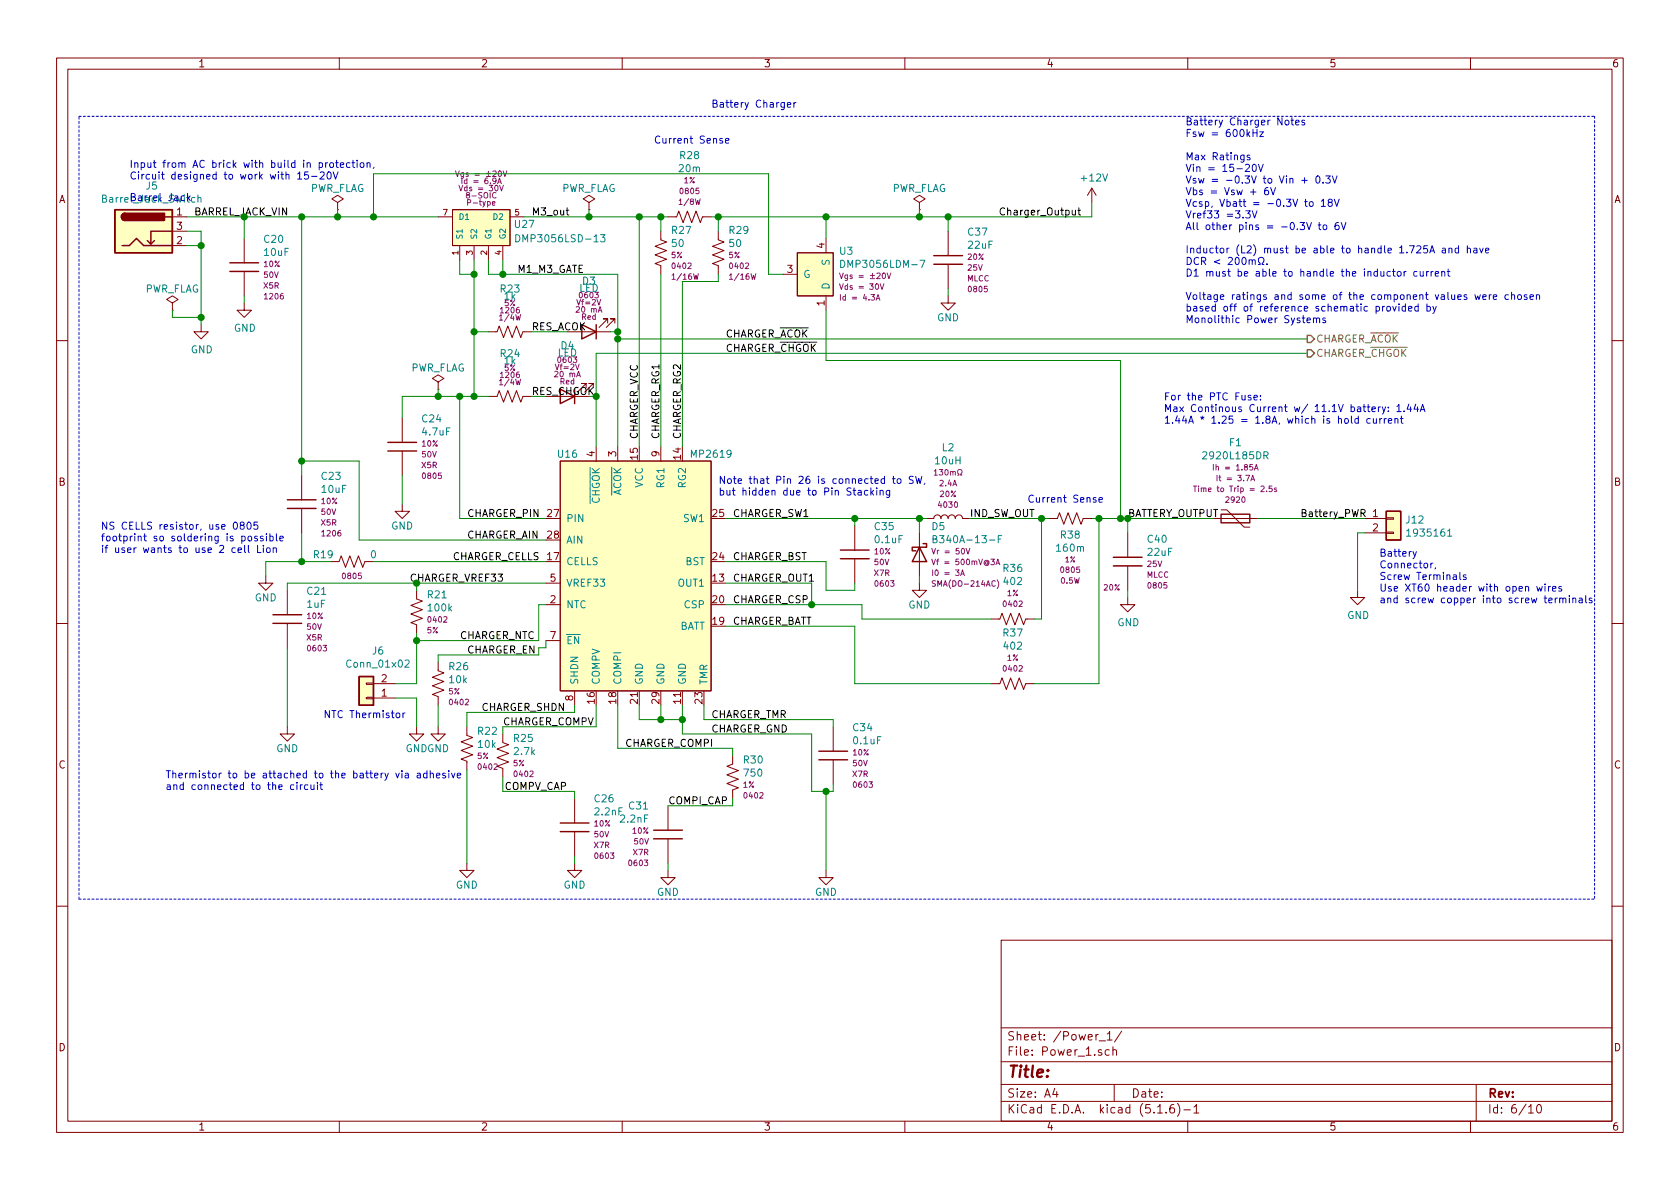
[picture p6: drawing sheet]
<svg xmlns="http://www.w3.org/2000/svg" width="297mm" height="210mm" viewBox="0 0 297 210" stroke-linecap="round" stroke-linejoin="round" font-family="sans-serif">
<g fill="none" stroke="#840000" stroke-width=".18">
<path d="M10 10.3h277v189.9h-277zM12 12.2h273v186.1h-273zM60 10.3v1.9M110 10.3v1.9M160 10.3v1.9M210 10.3v1.9M260 10.3v1.9M30.5 38.3h2.5M59.7 35.8l1-.6-1-.7-1 .7 1 .6v1.3M59.7 37.1h.1M77.5 38.3h2.5M80 37.1h10.2v6.3h-10.2z"/>
<path d="M90.2 38.3h2.5M104.1 35.8l1.1-.6-1.1-.7-1 .7 1 .6v1.3M104.1 37.1h.1M118.1 38.3h1.5l.4-1 .8 2.1 .7-2.1 .8 2.1 .8-2.1 .7 2.1 .4-1.1h1.5M162.6 35.8l1-.6-1-.7-1.1 .7 1.1 .6v1.3M162.6 37.1h.1M193 33.3l-.7 1.2M193 33.3v2.5M193 33.3l.8 1.2M30.5 53.6l1-.6-1-.7-1 .7 1 .6v1.3M30.5 54.9h.1M30.5 43.4h2.5"/>
<path d="M30.5 40.9h2.5M35.6 57.4v1.3h1.2l-1.2 1.2-1.3-1.2h1.3M43.2 53.6v1.3h1.2l-1.2 1.2-1.3-1.2h1.3M43.2 42.2v4.3M43.2 48v4.3M81.3 43.4v2.6M83.8 43.4v2.6M86.4 58.7h1.5l.4-1 .7 2 .8-2 .8 2 .7-2 .8 2 .4-1h1.5M86.4 43.4v2.6M88.9 43.4v2.6M102.9 58.7h5M107.4 57.1v-.7h-.7h.7l-1.5 1.5"/>
<path d="M108.7 57.1v-.7h-.8h.8l-1.5 1.5M116.8 40.9v1.5l1.1 .4-2.1 .8 2.1 .7-2.1 .8 2.1 .7-2.1 .8 1 .4v1.5M127 40.9v1.5l1 .4-2 .8 2 .7-2 .8 2 .7-2 .8 1 .4v1.5M138.4 48.5h2.6M141 44.7h6.3v7.6h-6.3zM146 42.2v2.5M146 52.3v2.6M167.6 52.3v1.3h1.3l-1.3 1.3-1.2-1.3h1.2M167.6 40.9v4.3M167.6 46.7v4.3M10 60.2h2M71.1 73.9v4.3"/>
<path d="M71.1 79.8v4.3M77.5 67.6l1-.7-1-.6-1 .6 1 .7v1.2M77.5 68.8h.1M86.4 70.1h1.5l.4-1 .7 2 .8-2 .8 2 .7-2 .8 2 .4-1h1.5M103.6 68.6v-.8h-.7h.7l-1.5 1.5M104.9 68.6v-.8h-.8h.8l-1.5 1.5M105.4 79v2.5M109.2 79v2.5M116.8 79v2.5M285 60.2h2M53.3 84.1v4.3M53.3 89.9v4.3"/>
<path d="M58.4 99.3h1.5l.4-1 .8 2 .7-2 .8 2 .8-2 .7 2 .4-1h1.5M71.1 89.1v1.3h1.3l-1.3 1.3-1.3-1.3h1.3M99.1 81.5h26.6v40.7h-26.6zM151.1 93v4.3M151.1 98.8v4.3M162.6 94.2v7.6M163.8 91.7h1.3a.63 .63 0 0 1 .6-.6 .63 .63 0 0 1 .7 .6 .63 .63 0 0 1 .6-.6 .63 .63 0 0 1 .6 .6 .63 .63 0 0 1 .7-.6 .63 .63 0 0 1 .6 .6 .63 .63 0 0 1 .6-.6 .63 .63 0 0 1 .7 .6h1.2M185.4 91.7h1.5l.4-1 .8 2 .7-2 .8 2 .8-2 .7 2 .4-1h1.5M199.4 94.2v4.3M215.9 90.2h1l3.1 3h1M215.9 91.7h6.3M241.3 91.7h3.8"/>
<path d="M241.3 94.2h3.8M245.1 94.1h1.3v.3h-1.3zM245.1 91.6h1.3v.2h-1.3zM10 110.3h2M47 101.8v1.3h1.3l-1.3 1.3-1.3-1.3h1.3M50.8 104.4v4.3M50.8 110.2v4.3M73.7 104.4v1.5l1 .4-2.1 .8 2.1 .7-2.1 .8 2.1 .7-2.1 .8 1.1 .4v1.5M77.5 117.1v1.5l1 .4-2 .8 2 .7-2 .8 2 .7-2 .8 1 .4v1.5M96.5 106.9h2.6M96.5 103.1h2.6M96.5 113.3h2.6"/>
<path d="M162.6 103.1v1.3h1.2l-1.2 1.3-1.3-1.3h1.3M175.3 109.5h1.5l.4-1 .7 2 .8-2 .8 2 .7-2 .8 2 .4-1h1.5M199.4 105.7v1.2h1.3l-1.3 1.3-1.3-1.3h1.3M199.4 100.1v4.3M240 104.4v1.3h1.3l-1.3 1.2-1.2-1.2h1.2M285 110.3h2M50.8 128.5v1.3h1.3l-1.3 1.3-1.3-1.3h1.3M64.8 120.8h1.2v.2h-1.2zM64.8 123.3h1.2v.3h-1.2zM66 120.9h3.8M66 123.4h3.8M73.7 128.5v1.3h1.2l-1.2 1.3-1.3-1.3h1.3"/>
<path d="M77.5 128.5v1.3h1.2l-1.2 1.3-1.3-1.3h1.3M82.5 128.5v1.5l1.1 .4-2.1 .8 2.1 .7-2.1 .8 2.1 .8-2.1 .7 1 .4v1.5M88.9 129.8v1.5l1 .4-2 .8 2 .7-2 .8 2 .7-2 .8 1 .4v1.5M101.6 122.2v2.5M129.5 133.6v1.5l-1 .4 2.1 .8-2.1 .7 2.1 .8-2.1 .8 2.1 .7-1.1 .4v1.5M147.3 128.5v4.3M147.3 134.4v4.3M175.3 120.9h1.5l.4-1 .7 2 .8-2 .8 2 .7-2 .8 2 .4-1h1.5M82.5 152.6v1.3h1.3l-1.3 1.3-1.2-1.3h1.2M101.6 152.6v1.3h1.3l-1.3 1.3-1.3-1.3h1.3M101.6 141.2v4.3M101.6 147.1v4.3"/>
<path d="M118.1 153.9v1.3h1.3l-1.3 1.3-1.3-1.3h1.3M118.1 142.5v4.3M118.1 148.3v4.3M146 153.9v1.3h1.3l-1.3 1.3-1.2-1.3h1.2M10 160.2h2M177 166.3h108v32h-108zM285 160.2h2M60 198.3v1.9M110 198.3v1.9M160 198.3v1.9M177 194.8h108M177 191.8h108"/>
<path d="M177 187.8h108M177 181.8h108M186.5 192.5l-.4 1h1M186.8 193v1M194.3 184.1h1.2M195.8 182.8l.4-.4v1.5M195.8 183.9h.8M196.1 185.7l-.4-.1-.3 .3 .1 .6 .2 .1 .4-.1M196.8 185.7a.37 .37 0 0 1 .6 .1v.8M196.8 185.1v1.5M197 191.8v3M198.3 182.3l-1.2 2"/>
<path d="M204.7 196.8h.8M206.2 196.7v.1M207.5 195.3a.59 .59 0 0 0-.7 .7v.5l.2 .2 .4 .1 .2-.1 .1-.5-.2-.2-.4-.1-.3 .3M208.2 195.1a1.71 1.71 0 0 1 0 2.3M209.3 196.3h1.2M210 198.3v1.9M211.1 195.8l.4-.5v1.5M211.1 196.8h.9M260 198.3v1.9M261 191.8v6.5M270.3 195.8l.4-.5v1.5M270.3 196.8h.8"/>
<path d="M271.8 195.5l.4-.2a.94 .94 0 0 1 0 1.5 .79 .79 0 0 1-.4-1.3z"/>
</g>
<g fill="none" stroke="#840000" stroke-width=".25">
<path d="M20.3 37.1h10.2v7.6h-10.2zM22.1 37.7a.63 .63 0 0 0-.6 .6 .63 .63 0 0 0 .6 .7M29.2 38.3h1.3M21.6 43.4h1.3l1.2-1.2 1.3 1.2h5.1M27.3 42.5l-.6 .7M30.5 40.9h-3.8v2.3l-.7-.7M40.6 48h5.1M40.6 46.5h5.1M102.9 57.4l2.5 1.3-2.5 1.2zM105.4 57.4v2.5M165.1 46.7h5.1M165.1 45.2h5.1"/>
<path d="M68.6 79.8h5.1M68.6 78.2h5.1M99.1 68.8l2.5 1.3-2.5 1.3zM101.6 68.8v2.6M50.8 89.9h5.1M50.8 88.4h5.1M148.6 98.8h5.1M148.6 97.3h5.1M162.6 96.8l1.2 2.5h-2.5zM163.2 96.1h.6v.7h-2.5v.6h.6M196.8 98.5h5.1M215.9 90.9h5.1v1.6h-5.1z"/>
<path d="M245.1 90.4h2.5v5.1h-2.5zM48.3 110.2h5M48.3 108.7h5M63.5 119.6h2.5v5.1h-2.5zM196.8 100.1h5.1M144.8 134.4h5.1M144.8 132.8h5.1M99.1 145.5h5M99.1 147.1h5M115.6 146.8h5M115.6 148.3h5"/>
</g>
<g fill="none" stroke="#008484" stroke-width=".18">
<path d="M35 35l.2-.1 .3 .1v.8M35 34.5v1.3M91.2 41.5a.64 .64 0 0 1 .7 .6 .64 .64 0 0 1-.7 .7zM106.2 41.5h.8l-.4 .5 .3 .1v.6l-.5 .1-.2-.2M148.6 46a.64 .64 0 0 1 .8 .7 .64 .64 0 0 1-.8 .6zM162.7 46h.8l-.5 1.3M165 95.3h.5l.1-.2v-.3l-.6-.1v1.3h.5l.1-.1 .1-.4-.3-.2M176.5 95.3h.4M177.1 94.7h-.6v1.3M212.6 80l.5-.1 .3 .3-.8 .9h.8M223.5 80.5l.7-.1v-.4l-.7-.1v1.2M223.8 80.5l.4 .6"/>
<path d="M248.7 93.9l.4-.4v1.3M248.7 94.8h.7M256 94.8h.7M71.6 116.8l.5-.1 .2 .4v.2l-.7 .7h.7"/>
</g>
<g fill="none" stroke="#840084" stroke-width=".18">
<path d="M80.5 30.2l.4 1 .3-1M81.2 32.8l.3 1 .3-1M81.7 31.5v1M87.1 36l.4-.1v-.2l-.3-.1-.1 .2v.4h.4M88 32.5l.3-1 .3 1M88.1 32.2h.4M88.3 32.8l.4 1 .3-1M89 30.2l.3 1 .3-1M148.4 48.3l.4 1 .3-1M148.4 50.2l.4 1 .3-1M148.6 52.1v1M154.9 53.1l.3-1 .4 1"/>
<path d="M155 52.8h.5M155.6 50.2l.4 1 .3-1M156.8 48.3l.4 1 .3-1M164.7 97l.4 1 .3-1M164.7 98.9l.4 1 .3-1M165.2 83.3l.3-.3v1M165.2 84h.5M169.3 84h.3l-.3-.7 .3-.3 .4 .2 .1 .4-.3 .4h.3M170.8 97l.3 1 .4-1M176.1 99.9l.3-1 .4 1M176.2 99.6h.5M211 85.9h.6"/>
<path d="M211.3 85.9v1M211.9 85.9v.1M214.5 82.1v1M215.2 84v1M221.2 85l.3-1 .3 1M221.3 84.8h.4M221.8 83.1l.3-1 .4 1M221.9 82.8h.5M224.9 85.9h-.5v.5h.4l.1 .4-.2 .1-.3-.1M225.7 86.3h-.2l-.2 .1 .4 .3v.2h-.4M164.9 100.8v1M165.4 102.7l-.5 .1a.41 .41 0 0 0 .5 .5l-.1 .3h-.5"/>
<path d="M169.8 101.8l.4-1 .3 1M170 101.5h.4M176.3 102.6a1.13 1.13 0 0 1 0 1.5"/>
</g>
<g fill="#ffffc2" stroke="#ffffc2" stroke-width=".18">
<path d="M20.3 37.1h10.2v7.6h-10.2z"/>
<path d="M141 44.7h6.3v7.6h-6.3z"/>
<path d="M63.5 119.6h2.5v5.1h-2.5z"/>
<path d="M80 37.1h10.2v6.3h-10.2z"/>
<path d="M99.1 81.5h26.6v40.7h-26.6z"/>
<path d="M245.1 90.4h2.5v5.1h-2.5z"/>
</g>
<g fill="#840000" stroke="#840000" stroke-width=".25">
<path d="M21.6 37.9l.5-.2v1.3a.64 .64 0 0 1-.6-.4 .64 .64 0 0 1 .1-.7z"/>
<path d="M22.1 37.7h7v1.3h-7z"/>
</g>
<path d="M14 20.6h267.9M281.9 20.6v138.4M14 159h267.9M14 159v-138.4" fill="none" stroke="#0000c2" stroke-width=".18" stroke-dasharray=".4 .4"/>
<g fill="none" stroke="#008400" stroke-width=".18">
<path d="M33 38.3h44.5M43.2 38.3v3.9M53.3 38.3v45.8M59.7 37.1v1.2M66 38.3v-7.6h69.9v17.8h2.5M92.7 38.3h25.4M104.1 37.1v1.2M113 38.3v40.7M116.8 38.3v2.6M127 38.3v2.6M146 38.3v3.9M162.6 37.1v1.2"/>
<path d="M167.6 38.3v2.6M193 35.8v2.5h-67.3M30.5 54.9v1.2h5.1M33 40.9h2.6v16.5M33 43.4h2.6M43.2 52.3v1.3M81.3 46v2.5h2.5M83.8 46v24.1M83.8 58.7h2.6M86.4 46v2.5h22.8v30.5M88.9 46v2.5M94 58.7h6.3"/>
<path d="M107.9 58.7h1.3M109.2 59.9h121.9M116.8 48.5v30.5M127 48.5v1.3h-6.4v29.2M146 54.9v8.8h52.1v28M167.6 51v1.3M77.5 68.8v1.3M81.3 70.1v21.6h15.2M86.4 70.1h-15.3v3.8M231.1 62.5h-125.7v16.5M53.3 94.2v5.1M53.3 81.5h10.2v14h33"/>
<path d="M58.4 99.3h-11.4v2.5M66 99.3h30.5M71.1 84.1v5M128.3 99.3h17.7v5.1h5.1v-1.3M128.3 91.7h35.5M151.1 91.7v1.3M162.6 91.7v2.5M171.4 91.7h14M184.1 91.7v17.8h-1.2M193 91.7h21.6M194.3 91.7v29.2h-11.4M199.4 91.7v2.5"/>
<path d="M222.2 91.7h19.1M241.3 94.2h-1.3v10.2M50.8 114.5v14M73.7 112v8.9h-3.9M73.7 103.1v1.3M95.2 115.8h-17.7v1.3M96.5 106.9h-1.3v6.4h-21.5M96.5 113.3v1.2h-1.3M96.5 103.1h-45.7v1.3M128.3 110.7h22.8v10.2h24.2M128.3 106.9h24.1v2.6h22.9M128.3 103.1h15.2v3.8"/>
<path d="M162.6 101.8v1.3M199.4 104.4v1.3M69.8 123.4h3.9v5.1M77.5 124.7v3.8M82.5 136.1v16.5M88.9 137.4v2.5h12.7v1.3M101.6 124.7v1.3h-19.1v2.5M105.4 124.7v3.8h-16.5v1.3M109.2 124.7v7.6h20.3v1.3M113 124.7v2.5h7.6M116.8 124.7v2.5M120.6 124.7v5.1h22.9v10.1h3.8v-1.2"/>
<path d="M124.5 124.7v2.5h22.8v1.3M146 139.9v14M101.6 151.4v1.2M118.1 152.6v1.3M129.5 141.2v1.3h-11.4"/>
</g>
<path d="M231.1 59.3h.7l.6 .6-.6 .7h-.7zM231.1 61.8h.7l.6 .7-.6 .6h-.7z" fill="none" stroke="#848400" stroke-width=".25"/>
<path d="M100.1 37.2h.5M100.3 36.7v1.1l.3 .2M189.6 37.2l.1 .8h.3l.1-.1M190.1 37.2v.8M190.6 37.2h.5M190.8 36.7v1.1l.3 .2M240.6 90.7h.6l.2-.2-.1-.3-.2-.1h-.5v1.3M240.9 90.7l.5 .7" fill="none" stroke="#000" stroke-width=".18"/>
<g fill="none" stroke="#0000c2" stroke-width=".18">
<path d="M139.2 18.5l.6-.1v-.2l-.4-.1-.2 .2 .1 .6h.5M140.4 18.1v.9M140.7 18.1l-.3 .3M52.6 30.8l.4-.4v1.3M52.6 31.7h.7M54.5 30.4h-.6l-.1 .6 .5-.1 .3 .2v.3l-.3 .3-.5-.2M55.1 31.2h1M56.4 28.8h.4l.2 .2-.1 .6h-.5M56.6 30.5l.5-.1 .2 .4v.2l-.8 .7h.8M57.6 28.8v.8M57.9 28.8l-.3 .2M57.9 30.5l.2-.1a.67 .67 0 0 1 .5 .6 .67 .67 0 0 1-.5 .7l-.3-.5z"/>
<path d="M58.4 28.8h.3l.3 .2-.1 .6h-.4l-.2-.2zM58.9 30.4l.4 1.3 .5-1.3M59.3 28.8h.5M59.5 28.3v1.1l.3 .2M60.2 29.2l.6-.1-.1-.3h-.3l-.2 .2v.6h.5M61.9 28.8h-.4l-.2 .2 .1 .6h.5M62.2 28.8h.5M62.4 28.3v1.1l.3 .2M63.1 28.3v.2M63.1 28.8v.8M63.8 28.8h.3l.2 .1-.1 .7h-.3l-.2-.2zM64.9 28.9l.2-.1h.3v.8"/>
<path d="M64.9 28.8v.8M66.1 29.6l-.1 .2M127.7 24.5h-.3l-.1 .2v.1l.4 .2v.3h-.4M128.3 24.9l.6-.1-.1-.3h-.4l-.1 .2v.6h.5M220 27.4v1l-.3 .3-.3-.1M220 27.5l-.4-.1-.2 .3 .1 .5h.5M220.2 29.2l.5-.1 .2 .3-.8 .9h.8M220.3 37.3h.8l-.5 .5 .4 .1 .1 .4-.3 .3-.5-.2M221 27.5l-.3-.1-.2 .2v.2l.5 .1v.3h-.5M221.4 37.3l.4 1.3 .4-1.3M221.5 29.2l.2-.1a.69 .69 0 0 1 .4 .6 .69 .69 0 0 1-.4 .6l-.2-.2-.1-.3zM221.5 22.9v1.2"/>
<path d="M221.5 23.5h.7M222.2 22.9v1.2M222.5 29.1l.4 1.2 .4-1.2M222.7 23.3h.7l-.7 .8h.7M224.2 33.2h-.4a.87 .87 0 0 0 0 1.2l.5-.1v-.5l-.5-.2-.2 .3M224.7 33.2l.4 1.2 .4-1.2M227.3 21.3h.3l.3 .2-.1 .5-.3 .1-.3-.2zM228.2 21.3h.5M228.4 20.8v1.1l.3 .2M229.1 21.7l.6-.1-.1-.3h-.3l-.2 .1 .1 .6h.4M230.2 31.9h.9M230.7 21.3h-.3l-.2 .1v.2l.5 .1v.3h-.5"/>
<path d="M230.7 31.4v1M230.7 35.7h.4M230.8 35.2v1.1l.3 .2M231 39.3l.4 1.3 .5-1.3M231.6 35.7h.3l.3 .2-.1 .5-.4 .1-.2-.2zM232.8 31.2l.2-.1a.69 .69 0 0 1 .4 .6 .69 .69 0 0 1-.4 .7l-.2-.1-.1-.4zM233.1 39.8h.5M233.2 39.3v1.1l.4 .2M233.6 35.6l.4-.4v1.3M233.6 36.5h.7M233.9 32.3v.1M234 39.8h.3l.3 .2-.1 .6h-.3l-.2-.1z"/>
<path d="M234.4 31.1h.8l-.4 .5 .3 .1 .1 .5-.3 .2-.5-.1M235.1 35.8l-.3-.3 .1-.1 .2-.2 .4 .2v.3l-.6 .1-.1 .2v.3l.3 .2 .3-.1 .2-.1-.1-.4-.2-.1M235.6 31.1l.4 1.3 .4-1.3M235.9 35.2l.4 1.3 .5-1.3M236.7 39.3l-.5 .2-.2 .4 .1 .6 .2 .1h.4l.1-.2-.1-.5-.4-.1-.3 .3M237.1 39.3l.5 1.3 .4-1.3M220.9 46.1l.2-.2 .2 .1 .1 .8M220.9 45.9v.9M221.4 46.1l.2-.2 .3 .1v.8M222.5 46.8h.3v-.2a.54 .54 0 0 1-.3-.8 .54 .54 0 0 1 .8-.2 .59 .59 0 0 1-.1 1v.2h.3M224 46.7v.1M231.1 56.6l.6-.1-.1-.2-.3-.1-.2 .2v.6h.5"/>
<path d="M232.2 56.4l.2-.2 .3 .1 .1 .8M232.2 56.2v.9M232.8 56.4l.2-.2 .2 .1 .1 .8M234.3 56.3l-.3-.1-.1 .2v.2l.4 .1v.3h-.4M245.3 54.2h.3l.2 .2-.1 .6h-.3l-.2-.1zM246.2 48h.5M246.3 54.2l.3 .8 .3-.8M246.4 47.6v1.1l.3 .1M247.2 48.1l.3-.1 .2 .2-.1 .6h-.3l-.3-.2zM247.3 54.2v.8M248.3 48v.8M248.5 54.2h-.4l-.2 .2 .1 .6h.5"/>
<path d="M248.5 53.7v1.3M248.6 48l-.3 .2M249 54.6l.7-.1-.1-.3h-.4l-.2 .2 .1 .6h.5M250.5 48.1l-.3-.1-.2 .2 .1 .6h.4M250.7 54.2h-.3l-.3 .2 .2 .6h.4M250.7 53.7v1.3M251.1 48l.1 .8h.3l.1-.1M251.6 48v.8M252.2 48v.8M252.3 54.2h.4l.2 .2-.1 .6h-.5M252.3 53.7v1.3M252.4 43.5h-.6l-.1 .6 .2-.2 .5 .2v.5l-.2 .1-.5-.1"/>
<path d="M252.6 48l-.4 .2M252.8 44.7l.4-1.2 .4 1.2M252.9 44.4h.6M253 48v.8M253.3 54.2l.3 .8M253.4 48l-.4 .2M253.8 48.4l.6-.1-.1-.2-.4-.1-.1 .2v.6h.5M253.9 54.2l-.4 1.1-.2 .1M254.9 48.1l.2-.1 .3 .1v.7M254.9 48v.8M255 43.9h.5l.1 .8M255.6 44.2h-.5l-.1 .2 .1 .3h.5"/>
<path d="M255.9 48h.5M256.1 47.6v1.1l.3 .1M256.2 44l.2-.1h.3v.8M256.2 43.9v.8M257.9 43.9h-.4l-.2 .2 .1 .6h.5M257.9 43.5v1.2M259.4 44l.2-.1h.3l.1 .8M259.4 43.5v1.2M260.6 43.9h.5v.8M260.8 52.1l.2 .9 .3-.7 .2 .7 .2-.9M261.1 44.2h-.4l-.2 .2 .2 .3h.4M261.6 43.9l.3 .8 .3-.8"/>
<path d="M262.2 52.5l.6-.1-.1-.2-.3-.1-.2 .2v.6h.5M262.7 44.3l.5-.1v-.3h-.4l-.1 .2v.6h.5M263.3 52.1v.9M263.7 52.1l-.4 .2M264 52.5l.6-.1v-.2l-.4-.1-.2 .2 .1 .6h.5M266.7 52.2l-.4-.1-.2 .2 .1 .6h.5M267.3 52.2l.1-.1 .3 .1 .1 .8M267.3 51.7v1.3M268.5 52.2l.3-.1 .2 .2-.1 .6-.3 .1-.3-.3zM270 52.2l-.3-.1-.2 .2v.2l.5 .1v.3h-.5M270.5 52.5l.6-.1v-.2l-.4-.1-.2 .2 .1 .6h.5M271.7 52.2l.2-.1 .2 .1 .1 .8"/>
<path d="M271.7 52.1v.9M221.2 69.9h-.3l-.2 .2 .1 .2 .4 .1v.3h-.5M221.7 70.3l.6-.1-.1-.3h-.3l-.2 .2 .1 .6h.4M222.9 70.6v.1M222.9 69.9v.2M238.9 73.6v1.1l.2 .1M240.2 74.1l-.4-.1-.3 .2 .2 .6h.5M240.2 73.6v1.2M242.3 74.1l-.4-.1-.2 .2 .1 .6h.5M242.8 74l.1 .8h.3l.2-.1M243.4 74v.8M243.7 72v.8"/>
<path d="M244 74v.8M244.1 72l-.4 .2M244.3 74l-.3 .2M244.4 72l.3 .8M244.8 74v.8M245 72l-.4 1.1-.2 .1M245.1 74l-.3 .2M245.5 72.7v.1M245.5 72v.1M245.5 74.4l.6-.1-.1-.2-.3-.1-.2 .2v.6h.5M246.6 74.1l.2-.1 .3 .1 .1 .7M246.6 74v.8"/>
<path d="M247 71.9l.3-.4v1.3M247 72.8h.7M247.6 74h.5M247.8 73.6v1.1l.3 .1M248.3 72.7v.1M249.1 71.5l-.3 .9h.8M249.4 72v.8M250.3 71.5l-.3 .9h.8M250.6 72v.8M251.1 72.8l.4-1.3 .4 1.3M251.2 72.4h.6M41.4 92.5l.2-.2a.67 .67 0 0 1 .4 .7 .67 .67 0 0 1-.4 .6l-.3-.2-.1-.3z"/>
<path d="M42.1 97.3l.6-.1-.1-.3h-.3l-.2 .1 .1 .7h.4M42.7 92.9l-.2-.1v-.3l.5-.2 .1 .2v.3l-.5 .1-.1 .2v.3l.2 .2h.3l.2-.2-.1-.4-.1-.1M43.3 96.4v1.1l.1 .2M43.8 92.5l.2-.2a.67 .67 0 0 1 .4 .7 .67 .67 0 0 1-.4 .6l-.3-.5zM43.9 96.4v1.1l.2 .2M44 94.9l.3-.1 .1 .1v.7l-.3 .1-.3-.3zM45.5 94.9l-.3-.1-.2 .2 .1 .2 .4 .1v.3h-.5M45.5 92.3h-.6v.6l.2-.1 .4 .1v.6l-.1 .1-.5-.1M45.5 96.4v1.3h.7M46.5 94.9l-.3-.1-.2 .2 .1 .2 .4 .1v.3h-.5M46.6 96.4v.2M46.6 96.9v.8"/>
<path d="M47.1 94.4v.1M47.1 94.8v.9M47.2 97l.1-.1 .4 .1 .1 .5-.1 .2h-.4l-.1-.1zM47.7 94.9l.4-.1 .2 .2-.1 .6h-.5M47.7 94.4v1.3M48.3 97l.2-.1h.3l.1 .8M48.3 96.9v.8M48.9 94.4v1.1l.1 .2M49.5 95.2l.6-.1-.1-.2-.3-.1-.2 .2v.6h.5M151.7 86.8h.5l.1 .7M152.3 87l-.4 .1-.2 .1v.3h.6M153.4 86.8l-.3-.1-.3 .2 .2 .6h.4"/>
<path d="M154 86.3v1.2M154.1 87.1l.4 .4M154.5 86.7l-.5 .5M155 86.7v.8M155.6 86.8l.2-.1 .3 .1 .1 .7M155.6 86.7v.8M156.4 84.7h-.4l-.2 .2 .1 .5h.5M156.4 84.2v1.3M157.3 86.7v1.2l-.3 .1-.2-.1M157.3 86.8l-.4-.1-.2 .2 .1 .6h.5M157.8 84.7h.5M158 84.2v1.1l.3 .2"/>
<path d="M158.7 84.7h.4l.2 .2-.1 .5-.3 .1-.3-.2zM161.5 84.3l-.5-.1-.2 .1 .1 .5 .5 .2 .1 .3-.3 .2-.4-.1M161.9 84.2l.3 1.3 .2-.9 .3 .9 .3-1.3M163.5 85.4l-.1 .3M193.8 88h-.3l-.2 .2v.1l.5 .2v.3h-.5M194.3 88.4l.6-.1v-.3h-.4l-.2 .2 .1 .6h.5M249.8 97.5l.3 .9M250.4 97.5l-.4 1.2-.2 .1M253 99.6v.8M253.3 99.6h-.2l-.1 .2M253.8 100.4l-.1 .2M258.1 101.2v1.1l.2 .2"/>
<path d="M259.2 101.7l-.3-.1-.2 .2 .1 .2 .4 .1v.3h-.5M271.7 103.7l.3 .8 .2-.6 .2 .6 .3-.8M273.2 103.3v.1M273.2 103.7v.8M273.8 103.7v.8M274.1 103.7l-.2 .1-.1 .1M274.5 104.1l.6-.1v-.2l-.4-.1-.2 .2 .1 .6h.5M275 105.8v.8M275.4 105.8l-.4 .2M275.8 105.9l.1-.1h.4v.8M275.8 105.8v.8M276.1 103.8l-.3-.1-.2 .2 .1 .2 .4 .1v.3h-.5"/>
<path d="M276.3 105.9l.2-.1h.3l.1 .8M277.5 105.3v.2M277.5 105.8v.8M278.1 105.9l.2-.1h.3v.8M278.1 105.8v.8M279.2 105.8h.5l.1 .8M279.8 106.1h-.5l-.1 .2v.2h.6M280.4 105.3v1.1l.1 .2M281.5 105.8h-.3l-.2 .1v.2l.5 .1v.3h-.5M51.9 138.8h-.3l-.2 .2 .1 .6h.4M52.5 138.8v.8M53.1 138.8v.8"/>
<path d="M53.5 138.8h-.3l-.1 .2M54.4 138.8h-.3l-.3 .2 .1 .6h.5M55 138.8v.8h.3l.2-.1M55.5 138.8v.8M56.1 138.8v.8M56.5 138.8h.5M56.7 138.3v1.1l.3 .2M70.2 126.1h.3l.1 .1v.7h-.3l-.3-.2zM71.1 136.3v.1M71.1 136.7v.9M71.2 126.1v.8M71.6 126.1l-.4 .2"/>
<path d="M71.7 136.8h.5v.8M72.2 137l-.4 .1-.2 .2 .2 .3 .4-.1M73.8 136.8h.5v.8M74.3 137l-.4 .1-.2 .2 .1 .2h.5M75.5 136.8l-.4-.1-.2 .3 .1 .5h.5M75.5 136.3v1.3M76.1 136.8l.2-.1 .3 .1v.8M76.1 136.3v1.3M77.2 137.1l.6-.1-.1-.2-.4-.1-.1 .2v.6h.5M78.7 136.8l-.3-.1-.1 .2v.2l.4 .1v.3h-.4M79.3 136.3v.1M79.3 136.7v.9"/>
<path d="M79.8 136.7l.3 .9 .3-.9M80.8 137.1l.7-.1-.1-.2-.3-.1-.3 .2 .1 .6h.5"/>
</g>
<g fill="#008400" stroke="#008400" stroke-width=".25">
<circle cx="146.1" cy="38.3" r=".51"/>
<circle cx="184.2" cy="91.7" r=".51"/>
<circle cx="109.2" cy="58.7" r=".51"/>
<circle cx="109.2" cy="59.9" r=".51"/>
<circle cx="194.3" cy="91.7" r=".51"/>
<circle cx="199.4" cy="91.7" r=".51"/>
<circle cx="146.1" cy="139.9" r=".51"/>
<circle cx="116.8" cy="38.3" r=".51"/>
<circle cx="162.6" cy="91.7" r=".51"/>
<circle cx="127" cy="38.3" r=".51"/>
<circle cx="104.1" cy="38.3" r=".51"/>
<circle cx="59.7" cy="38.3" r=".51"/>
<circle cx="113" cy="38.3" r=".51"/>
<circle cx="35.6" cy="56.1" r=".51"/>
<circle cx="143.5" cy="106.9" r=".51"/>
<circle cx="73.7" cy="113.3" r=".51"/>
<circle cx="162.6" cy="38.3" r=".51"/>
<circle cx="167.6" cy="38.3" r=".51"/>
<circle cx="105.4" cy="70.1" r=".51"/>
<circle cx="66" cy="38.3" r=".51"/>
<circle cx="88.9" cy="48.5" r=".51"/>
<circle cx="116.8" cy="127.2" r=".51"/>
<circle cx="83.8" cy="58.7" r=".51"/>
<circle cx="53.3" cy="38.3" r=".51"/>
<circle cx="83.8" cy="48.5" r=".51"/>
<circle cx="53.3" cy="81.5" r=".51"/>
<circle cx="83.8" cy="70.1" r=".51"/>
<circle cx="198.1" cy="91.7" r=".51"/>
<circle cx="81.3" cy="70.1" r=".51"/>
<circle cx="77.5" cy="70.1" r=".51"/>
<circle cx="53.3" cy="99.3" r=".51"/>
<circle cx="35.6" cy="43.4" r=".51"/>
<circle cx="120.7" cy="127.2" r=".51"/>
<circle cx="151.1" cy="91.7" r=".51"/>
</g>
<text font-size="2.8" fill="#840000" x="178" y="190.5">Title:</text>
<g font-size="2.1" fill="#840000">
<text x="178" y="184">Sheet: /Power_1/</text>
<text x="178" y="186.7">File: Power_1.sch</text>
<text x="178" y="196.9">KiCad E.D.A. kicad (5.1.6)-1</text>
<text x="178" y="194.1">Size: A4</text>
<text x="200" y="194.1">Date:</text>
<text x="263" y="194.1">Rev:</text>
<text x="263" y="196.9">Id: 6/10</text>
</g>
<g font-size="1.8" fill="#840000">
<text x="35" y="11.9">1</text>
<text x="85" y="11.9">2</text>
<text x="135" y="11.9">3</text>
<text x="185" y="11.9">4</text>
<text x="235" y="11.9">5</text>
<text x="285" y="11.9">6</text>
<text x="10.4" y="35.9">A</text>
<text x="285.4" y="35.9">A</text>
<text x="31.3" y="38.1">1</text>
<text x="31.3" y="40.6">3</text>
<text x="31.3" y="43.2">2</text>
<text x="145.8" y="43.9" transform="rotate(-90 145.8 43.9)">4</text>
<text x="139.2" y="48.3">3</text>
<text x="145.8" y="54.1" transform="rotate(-90 145.8 54.1)">1</text>
<text x="105.2" y="80.7" transform="rotate(-90 105.2 80.7)">4</text>
<text x="109" y="80.7" transform="rotate(-90 109 80.7)">3</text>
<text x="112.8" y="81.2" transform="rotate(-90 112.8 81.2)">15</text>
<text x="116.6" y="80.7" transform="rotate(-90 116.6 80.7)">9</text>
<text x="120.4" y="81.2" transform="rotate(-90 120.4 81.2)">14</text>
<text x="10.4" y="85.9">B</text>
<text x="285.4" y="85.9">B</text>
<text x="96.8" y="91.4">27</text>
<text x="96.8" y="95.2">28</text>
<text x="126" y="91.4">25</text>
<text x="242.7" y="91.4">1</text>
<text x="242.7" y="94">2</text>
<text x="96.8" y="99.1">17</text>
<text x="126" y="99.1">24</text>
<text x="97.3" y="106.7">2</text>
<text x="97.3" y="102.9">5</text>
<text x="126" y="102.9">13</text>
<text x="126" y="106.7">20</text>
<text x="97.3" y="113">7</text>
<text x="126" y="110.5">19</text>
<text x="67.5" y="123.2">1</text>
<text x="67.5" y="120.6">2</text>
<text x="101.3" y="123.9" transform="rotate(-90 101.3 123.9)">8</text>
<text x="105.2" y="124.4" transform="rotate(-90 105.2 124.4)">16</text>
<text x="109" y="124.4" transform="rotate(-90 109 124.4)">18</text>
<text x="112.8" y="124.4" transform="rotate(-90 112.8 124.4)">21</text>
<text x="116.6" y="124.4" transform="rotate(-90 116.6 124.4)">29</text>
<text x="120.4" y="124.4" transform="rotate(-90 120.4 124.4)">11</text>
<text x="124.2" y="124.4" transform="rotate(-90 124.2 124.4)">23</text>
<text x="10.4" y="135.9">C</text>
<text x="285.4" y="135.9">C</text>
<text x="10.4" y="185.9">D</text>
<text x="285.4" y="185.9">D</text>
<text x="35" y="199.9">1</text>
<text x="85" y="199.9">2</text>
<text x="135" y="199.9">3</text>
<text x="185" y="199.9">4</text>
<text x="235" y="199.9">5</text>
<text x="285" y="199.9">6</text>
</g>
<g font-size="1.8" fill="#0000c2">
<text x="125.7" y="19">Battery Charger</text>
<text x="209.5" y="22.2">Battery Charger Notes</text>
<text x="22.9" y="29.7">Input from AC brick with build in protection,</text>
<text x="115.6" y="25.4">Current Sense</text>
<text x="209.5" y="24.2">Fsw = 600kHz</text>
<text x="209.5" y="28.3">Max Ratings</text>
<text x="18.5" y="35.8">Barrel_Jack_Switch</text>
<text x="22.9" y="31.7">Circuit designed to work with 15-20V</text>
<text x="22.9" y="35.6">Barrel Jack</text>
<text x="209.5" y="30.4">Vin = 15-20V</text>
<text x="209.5" y="32.5">Vsw = -0.3V to Vin + 0.3V</text>
<text x="209.5" y="34.5">Vbs = Vsw + 6V</text>
<text x="209.5" y="36.6">Vcsp, Vbatt = -0.3V to 18V</text>
<text x="209.5" y="38.6">Vref33 =3.3V</text>
<text x="209.5" y="40.7">All other pins = -0.3V to 6V</text>
<text x="209.5" y="44.8">Inductor (L2) must be able to handle 1.725A and have</text>
<text x="209.5" y="46.9">DCR &lt; 200m.</text>
<text x="209.5" y="48.9">D1 must be able to handle the inductor current</text>
<text x="209.5" y="53">Voltage ratings and some of the component values were chosen</text>
<text x="209.5" y="55.1">based off of reference schematic provided by</text>
<text x="209.5" y="57.1">Monolithic Power Systems</text>
<text x="205.7" y="70.8">For the PTC Fuse:</text>
<text x="205.7" y="72.9">Max Continous Current w/ 11.1V battery: 1.44A</text>
<text x="205.7" y="74.9">1.44A * 1.25 = 1.8A, which is hold current</text>
<text x="127" y="85.6">Note that Pin 26 is connected to SW,</text>
<text x="127" y="87.6">but hidden due to Pin Stacking</text>
<text x="181.6" y="88.9">Current Sense</text>
<text x="17.8" y="93.7">NS CELLS resistor, use 0805</text>
<text x="17.8" y="95.7">footprint so soldering is possible</text>
<text x="17.8" y="97.8">if user wants to use 2 cell Lion</text>
<text x="243.8" y="98.4">Battery</text>
<text x="243.8" y="100.5">Connector,</text>
<text x="243.8" y="102.6">Screw Terminals</text>
<text x="243.8" y="104.6">Use XT60 header with open wires</text>
<text x="243.8" y="106.7">and screw copper into screw terminals</text>
<text x="57.1" y="127">NTC Thermistor</text>
<text x="29.2" y="137.6">Thermistor to be attached to the battery via adhesive</text>
<text x="29.2" y="139.7">and connected to the circuit</text>
</g>
<g font-size="1.8" fill="#008484">
<text x="120.3" y="28.1">R28</text>
<text x="25.9" y="33.5">J5</text>
<text x="54.7" y="34">PWR_FLAG</text>
<text x="99.2" y="34">PWR_FLAG</text>
<text x="120.2" y="30.4">20m</text>
<text x="157.6" y="34">PWR_FLAG</text>
<text x="191.3" y="32.1">+12V</text>
<text x="91.1" y="40.3">U27</text>
<text x="118.8" y="41.4">R27</text>
<text x="129" y="41.4">R29</text>
<text x="171.2" y="41.7">C37</text>
<text x="46.8" y="42.9">C20</text>
<text x="46.8" y="45.3">10uF</text>
<text x="92.1" y="42.8">DMP3056LSD-13</text>
<text x="118.9" y="43.7">50</text>
<text x="129" y="43.7">50</text>
<text x="146.7" y="46.9" transform="rotate(-90 146.7 46.9)">S</text>
<text x="148.5" y="45.1">U3</text>
<text x="149.4" y="47.4">DMP3056LDM-7</text>
<text x="171.3" y="44">22uF</text>
<text x="25.5" y="51.7">PWR_FLAG</text>
<text x="88.5" y="51.7">R23</text>
<text x="89.2" y="53">1k</text>
<text x="102.4" y="51.6">LED</text>
<text x="103" y="50.3">D3</text>
<text x="142" y="49.1">G</text>
<text x="146.7" y="51.3" transform="rotate(-90 146.7 51.3)">D</text>
<text x="41.4" y="58.7">GND</text>
<text x="165.7" y="56.8">GND</text>
<text x="33.7" y="62.5">GND</text>
<text x="72.5" y="65.7">PWR_FLAG</text>
<text x="88.5" y="63.2">R24</text>
<text x="89.2" y="64.4">1k</text>
<text x="98.6" y="63">LED</text>
<text x="99.2" y="61.8">D4</text>
<text x="74.7" y="74.7">C24</text>
<text x="74.8" y="77">4.7uF</text>
<text x="98.7" y="80.9">U16</text>
<text x="122.5" y="80.9">MP2619</text>
<text x="165.5" y="82.1">10uH</text>
<text x="166.6" y="79.8">L2</text>
<text x="213.2" y="81.2">2920L185DR</text>
<text x="217.4" y="78.9">F1</text>
<text x="56.9" y="84.9">C23</text>
<text x="57" y="87.2">10uF</text>
<text x="106" y="89.1" transform="rotate(-90 106 89.1)">CHGOK</text>
<text x="109.9" y="87.8" transform="rotate(-90 109.9 87.8)">ACOK</text>
<text x="113.7" y="86.3" transform="rotate(-90 113.7 86.3)">VCC</text>
<text x="117.5" y="86.2" transform="rotate(-90 117.5 86.2)">RG1</text>
<text x="121.3" y="86.2" transform="rotate(-90 121.3 86.2)">RG2</text>
<text x="69.2" y="93.6">GND</text>
<text x="100.1" y="92.3">PIN</text>
<text x="120.9" y="92.3">SW1</text>
<text x="154.7" y="93.7">C35</text>
<text x="164.8" y="93.7">D5</text>
<text x="187.6" y="95.2">R38</text>
<text x="203" y="96">C40</text>
<text x="248.7" y="92.6">J12</text>
<text x="249.3" y="94.9">1935161</text>
<text x="55.5" y="98.7">R19</text>
<text x="65.6" y="98.7">0</text>
<text x="100.1" y="99.9">CELLS</text>
<text x="100.1" y="96.1">AIN</text>
<text x="121.2" y="99.9">BST</text>
<text x="154.8" y="96.1">0.1uF</text>
<text x="166.1" y="96.1">B340A-13-F</text>
<text x="177.4" y="101.1">R36</text>
<text x="187" y="97.6">160m</text>
<text x="203" y="98.3">22uF</text>
<text x="45" y="106.3">GND</text>
<text x="54.3" y="107.5">1uF</text>
<text x="54.4" y="105.2">C21</text>
<text x="75.7" y="105.8">R21</text>
<text x="100.1" y="107.6">NTC</text>
<text x="100.1" y="103.8">VREF33</text>
<text x="120" y="103.8">OUT1</text>
<text x="121.1" y="107.6">CSP</text>
<text x="160.6" y="107.6">GND</text>
<text x="177.6" y="103.4">402</text>
<text x="75.8" y="108.1">100k</text>
<text x="100.1" y="113.9">EN</text>
<text x="120" y="111.4">BATT</text>
<text x="177.4" y="112.6">R37</text>
<text x="197.6" y="110.7">GND</text>
<text x="238.2" y="109.5">GND</text>
<text x="61.6" y="118.1">Conn_01x02</text>
<text x="65.9" y="115.7">J6</text>
<text x="79.5" y="118.5">R26</text>
<text x="177.6" y="114.9">402</text>
<text x="79.5" y="120.8">10k</text>
<text x="102.2" y="121.2" transform="rotate(-90 102.2 121.2)">SHDN</text>
<text x="106" y="121.2" transform="rotate(-90 106 121.2)">COMPV</text>
<text x="109.9" y="121.2" transform="rotate(-90 109.9 121.2)">COMPI</text>
<text x="113.7" y="121.2" transform="rotate(-90 113.7 121.2)">GND</text>
<text x="117.5" y="121.2" transform="rotate(-90 117.5 121.2)">GND</text>
<text x="121.3" y="121.2" transform="rotate(-90 121.3 121.2)">GND</text>
<text x="125.1" y="121.2" transform="rotate(-90 125.1 121.2)">TMR</text>
<text x="84.6" y="129.9">R22</text>
<text x="90.9" y="131.2">R25</text>
<text x="150.9" y="129.3">C34</text>
<text x="151" y="131.6">0.1uF</text>
<text x="48.8" y="133">GND</text>
<text x="71.7" y="133">GNDGND</text>
<text x="84.6" y="132.3">10k</text>
<text x="91" y="133.5">2.7k</text>
<text x="131.5" y="135">R30</text>
<text x="131.7" y="137.3">750</text>
<text x="105.2" y="141.9">C26</text>
<text x="111.3" y="143.1">C31</text>
<text x="105.3" y="144.2">2.2nF</text>
<text x="109.8" y="145.5">2.2nF</text>
<text x="80.6" y="157.1">GND</text>
<text x="99.6" y="157.1">GND</text>
<text x="116.2" y="158.4">GND</text>
<text x="144.1" y="158.4">GND</text>
</g>
<g font-size="1.8" fill="#008400">
<text x="34.3" y="38.1">BARREL_JACK_VIN</text>
<text x="72.4" y="102.9">CHARGER_VREF33</text>
</g>
<g font-size="1.8">
<text x="94" y="38.1">M3_out</text>
<text x="176.5" y="38.1">Charger_Output</text>
<text x="91.4" y="48.3">M1_M3_GATE</text>
<text x="94" y="58.4">RES_ACOK</text>
<text x="128.3" y="59.7">CHARGER_ACOK</text>
<text x="128.3" y="62.2">CHARGER_CHGOK</text>
<text x="94" y="69.8">RES_CHGOK</text>
<text x="112.8" y="77.7" transform="rotate(-90 112.8 77.7)">CHARGER_VCC</text>
<text x="116.6" y="77.7" transform="rotate(-90 116.6 77.7)">CHARGER_RG1</text>
<text x="120.4" y="77.7" transform="rotate(-90 120.4 77.7)">CHARGER_RG2</text>
<text x="82.5" y="95.2">CHARGER_AIN</text>
<text x="82.5" y="91.4">CHARGER_PIN</text>
<text x="129.5" y="91.4">CHARGER_SW1</text>
<text x="171.4" y="91.4">IND_SW_OUT</text>
<text x="199.4" y="91.4">BATTERY_OUTPUT</text>
<text x="229.9" y="91.4">Battery_PWR</text>
<text x="80" y="99.1">CHARGER_CELLS</text>
<text x="129.5" y="99.1">CHARGER_BST</text>
<text x="129.5" y="102.9">CHARGER_OUT1</text>
<text x="129.5" y="106.7">CHARGER_CSP</text>
<text x="81.3" y="113">CHARGER_NTC</text>
<text x="129.5" y="110.5">CHARGER_BATT</text>
<text x="82.5" y="115.6">CHARGER_EN</text>
<text x="85.1" y="125.7">CHARGER_SHDN</text>
<text x="88.9" y="128.3">CHARGER_COMPV</text>
<text x="125.7" y="129.5">CHARGER_GND</text>
<text x="125.7" y="127">CHARGER_TMR</text>
<text x="110.5" y="132.1">CHARGER_COMPI</text>
<text x="89.1" y="139.7">COMPV_CAP</text>
<text x="118.1" y="142.2">COMPI_CAP</text>
</g>
<g font-size="1.8" fill="#848400">
<text x="232.7" y="63.1">CHARGER_CHGOK</text>
<text x="232.7" y="60.6">CHARGER_ACOK</text>
</g>
<g font-size="1.4" fill="#840084">
<text x="81.4" y="31.3">Vgs = ±20V</text>
<text x="81.8" y="33.8">Vds = 30V</text>
<text x="82.2" y="32.5">Id = 6.9A</text>
<text x="82.8" y="35.1">8-SOIC</text>
<text x="120.4" y="34.3">0805</text>
<text x="120.9" y="32.4">1%</text>
<text x="83" y="36.3">P-type</text>
<text x="120.3" y="36.2">1/8W</text>
<text x="46.7" y="47.2">10%</text>
<text x="118.7" y="45.6">5%</text>
<text x="119" y="47.5">0402</text>
<text x="128.9" y="45.6">5%</text>
<text x="129.2" y="47.5">0402</text>
<text x="171.1" y="45.9">20%</text>
<text x="171.2" y="47.8">25V</text>
<text x="46.6" y="51">X5R</text>
<text x="46.7" y="49.1">50V</text>
<text x="46.9" y="52.9">1206</text>
<text x="102.2" y="54">Vf=2V</text>
<text x="102.6" y="52.7">0603</text>
<text x="119.2" y="49.4">1/16W</text>
<text x="129.3" y="49.4">1/16W</text>
<text x="149.1" y="51.2">Vds = 30V</text>
<text x="149.2" y="53.1">Id = 4.3A</text>
<text x="149.3" y="49.3">Vgs = ±20V</text>
<text x="171" y="49.8">MLCC</text>
<text x="171.4" y="51.7">0805</text>
<text x="88.6" y="56.7">1/4W</text>
<text x="88.6" y="55.4">1206</text>
<text x="89.2" y="54.1">5%</text>
<text x="102.1" y="55.3">20 mA</text>
<text x="102.8" y="56.5">Red</text>
<text x="89.2" y="65.6">5%</text>
<text x="98.4" y="65.4">Vf=2V</text>
<text x="98.8" y="64.2">0603</text>
<text x="88.6" y="68.1">1/4W</text>
<text x="88.6" y="66.8">1206</text>
<text x="98.2" y="66.7">20 mA</text>
<text x="99" y="68">Red</text>
<text x="74.6" y="82.8">X5R</text>
<text x="74.6" y="79">10%</text>
<text x="74.7" y="80.9">50V</text>
<text x="215.2" y="83.2">Ih = 1.85A</text>
<text x="56.8" y="89.1">10%</text>
<text x="74.9" y="84.7">0805</text>
<text x="165.9" y="84.1">130m</text>
<text x="166.1" y="89.8">4030</text>
<text x="166.2" y="86">2.4A</text>
<text x="166.2" y="87.9">20%</text>
<text x="212.4" y="87">Time to Trip = 2.5s</text>
<text x="215.8" y="85.1">It = 3.7A</text>
<text x="216.9" y="88.9">2920</text>
<text x="56.8" y="92.9">X5R</text>
<text x="56.9" y="91">50V</text>
<text x="57.1" y="94.8">1206</text>
<text x="154.6" y="101.8">X7R</text>
<text x="154.6" y="98">10%</text>
<text x="154.7" y="99.9">50V</text>
<text x="165.4" y="98">Vr = 50V</text>
<text x="165.4" y="101.8">I0 = 3A</text>
<text x="165.5" y="99.9">Vf = 500mV@3A</text>
<text x="187.7" y="101.3">0805</text>
<text x="202.9" y="100.2">25V</text>
<text x="60.7" y="102.4">0805</text>
<text x="154.9" y="103.7">0603</text>
<text x="165.4" y="103.7">SMA(DO-214AC)</text>
<text x="177.5" y="107.3">0402</text>
<text x="178.1" y="105.4">1%</text>
<text x="187.6" y="103.2">0.5W</text>
<text x="195.2" y="104.4">20%</text>
<text x="202.7" y="102.2">MLCC</text>
<text x="203.1" y="104.1">0805</text>
<text x="54.3" y="113.3">X5R</text>
<text x="54.3" y="109.4">10%</text>
<text x="54.3" y="111.3">50V</text>
<text x="75.5" y="112">5%</text>
<text x="75.8" y="110.1">0402</text>
<text x="54.5" y="115.2">0603</text>
<text x="177.5" y="118.7">0402</text>
<text x="178.1" y="116.8">1%</text>
<text x="79.3" y="122.8">5%</text>
<text x="79.6" y="124.7">0402</text>
<text x="84.4" y="134.2">5%</text>
<text x="84.7" y="136.1">0402</text>
<text x="90.8" y="135.5">5%</text>
<text x="91.1" y="137.4">0402</text>
<text x="150.8" y="137.4">X7R</text>
<text x="150.8" y="133.6">10%</text>
<text x="150.9" y="135.5">50V</text>
<text x="131.4" y="139.3">1%</text>
<text x="131.7" y="141.2">0402</text>
<text x="151.1" y="139.3">0603</text>
<text x="105.1" y="150">X7R</text>
<text x="105.1" y="146.1">10%</text>
<text x="105.1" y="148.1">50V</text>
<text x="111.9" y="147.4">10%</text>
<text x="112.2" y="149.3">50V</text>
<text x="105.3" y="151.9">0603</text>
<text x="111.3" y="153.1">0603</text>
<text x="112" y="151.2">X7R</text>
</g>
<g font-size="1.4" fill="#840000">
<text x="78.4" y="38.1">7</text>
<text x="91.1" y="38.1">5</text>
<text x="81" y="45.1" transform="rotate(-90 81 45.1)">1</text>
<text x="83.6" y="45.1" transform="rotate(-90 83.6 45.1)">3</text>
<text x="86.1" y="45.1" transform="rotate(-90 86.1 45.1)">2</text>
<text x="88.6" y="45.1" transform="rotate(-90 88.6 45.1)">4</text>
</g>
<g font-size="1.4" fill="#008484">
<text x="81" y="38.9">D1</text>
<text x="87.4" y="38.9">D2</text>
<text x="81.8" y="42.4" transform="rotate(-90 81.8 42.4)">S1</text>
<text x="84.3" y="42.4" transform="rotate(-90 84.3 42.4)">S2</text>
<text x="86.9" y="42.4" transform="rotate(-90 86.9 42.4)">G1</text>
<text x="89.4" y="42.4" transform="rotate(-90 89.4 42.4)">G2</text>
</g>
<text font-size="1.3" fill="#840084" x="188.3" y="99.4">1%</text>
</svg>
